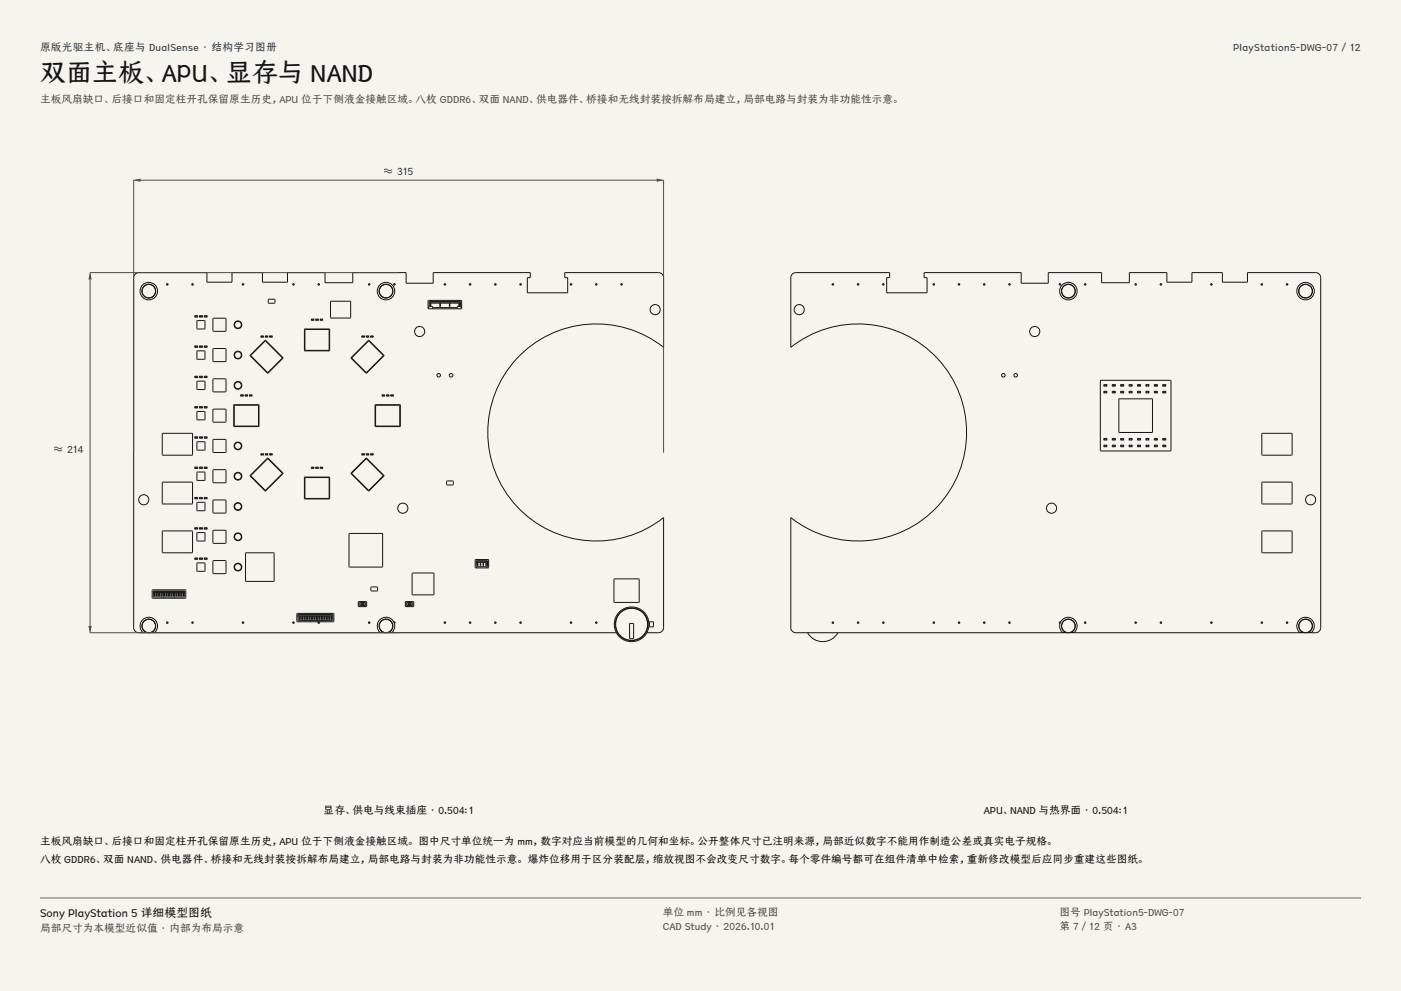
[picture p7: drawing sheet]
<svg xmlns="http://www.w3.org/2000/svg" width="420mm" height="297mm" viewBox="0 0 420 297" stroke-linecap="round" stroke-linejoin="round" font-family="sans-serif">
<g fill="#f5f4ed">
<path d="M0 0h420v297h-420z"/>
<path d="M12 12h396v275h-396z"/>
</g>
<g fill="none" stroke="#141413" stroke-width=".3">
<path d="M58.4 95h.1M58.4 94.6h.9v.4h-.9zM58.5 94.6h.1M58.6 95h-.1M58.6 94.6v.4M58.6 95h.1M58.6 94.6h.1M59.1 96.1h2.3v2.5h-2.3zM59.1 94.6h.1M59.1 95h.1M59.1 94.6v.4M59.8 95h.1"/>
<path d="M59.8 94.6h.9v.4h-.9zM60 94.6h.1M60 95h.1M60 94.6v.4M60.5 94.6h.1M60.5 95h.1M60.5 94.6v.4M61.2 95h.1M61.2 95v-.4h.9v.4M61.2 95h.9M61.4 94.6h.1M61.4 95h.1"/>
<path d="M61.4 94.6v.4M61.9 94.6h.1M61.9 95h.1M61.9 94.6v.4M62.1 95h.1M63.9 95.4h3.8v3.8h-3.8zM80.5 89.7h1.9v1.1h-1.9zM91.3 98.6h7.5v6.5h-7.5zM91.4 98.8h7.2v6.2h-7.2zM93.4 96h.1M93.4 95.7v.3M93.4 95.6v.1"/>
<path d="M93.4 95.6l.7 .1v.3h-.7M93.5 95.6v.1M93.5 96h.1M93.5 95.7v.3M93.9 95.6l.1 .1M94 96h-.1M94 96h.1M94 95.7v.3M94 95.6v.1M94.7 96h.1M94.7 95.7v.3M94.7 95.6v.1"/>
<path d="M94.7 96h.7M94.7 95.6h.7M94.8 95.6v.1M94.8 96h.1M94.8 95.7v.3M95.2 95.6l.1 .1M95.3 96h-.1M95.3 96h.1M95.3 95.7v.3M95.3 95.6v.1M95.4 95.6v.1M95.4 96h.1"/>
<path d="M95.4 95.7v.3M96 96h.1M96 95.7v.3M96 95.6v.1M96 95.6l.7 .1v.3h-.7M96.1 95.6v.1M96.1 96h.1M96.1 95.7v.3M96.6 95.6v.1M96.6 96h.1M96.6 95.7v.3M99.1 90.3h6v5h-6z"/>
<path d="M128.4 90.1l9.9-.1 .1 2.4-9.9 .1zM128.7 91.8l.1-1.4h9.2l.1 1.4M128.7 90.8h9.3M128.7 90.6h9.3M129 91.8h-.5v.7M129.1 90.9v1M129.1 90.9h.1M129.2 91.9h-.1M129.2 91.8h.4v.7M129.2 90.9v1M129.6 92.2h7.5M132 90.9v1"/>
<path d="M132 90.9h.1M132 91.9h.1M134.7 91.9h.1M134.7 90.9v1M134.7 90.9h.1M137.6 91.9h.1M137.6 91.8h-.5v.7M137.6 90.9v1M137.6 90.9h.1M137.7 90.9h.1M137.7 91.9h.1M137.7 91.8h.5v.7"/>
<path d="M137.7 90.9v1M58.4 113.2h.1M58.4 104.1h.1M58.4 103.7v.4M58.4 112.8v.4M58.4 112.8h.1M58.4 112.8h.9v.4h-.9M58.4 103.7h.1M58.4 103.7h.9v.4h-.9M58.5 112.8h.1M58.5 103.7h.1M58.6 113.2h-.1"/>
<path d="M58.6 104.1h-.1M58.6 103.7v.4M58.6 112.8v.4M58.6 113.1v.1M58.6 104.1h.1M58.6 112.8h.1M58.6 103.7h.1M59.1 114.3h2.3v2.4h-2.3zM59.1 105.2h2.3v2.4h-2.3zM59.1 112.8h.1M59.1 103.7h.1M59.1 113.1v.1"/>
<path d="M59.1 104.1h.1M59.1 113.2h.1M59.1 103.7v.4M59.1 112.8v.4M59.8 113.2h.1M59.8 104.1h.1M59.8 103.7v.4M59.8 112.8v.4M59.8 112.8h.1M59.8 112.8h.9v.4h-.9M59.8 103.7h.1M59.8 103.7h.9v.4h-.9"/>
<path d="M60 112.8h.1M60 103.7h.1M60 113.2h.1M60 104.1h.1M60 103.7v.4M60 112.8v.4M60 113.1v.1M60.5 112.8h.1M60.5 103.7h.1M60.5 113.1v.1M60.5 104.1h.1M60.5 113.2h.1"/>
<path d="M60.5 103.7v.4M60.5 112.8v.4M61.2 113.2h.1M61.2 104.1h.1M61.2 103.7v.4M61.2 112.8v.4M61.2 112.8h.1M61.2 103.7h.1M61.2 113.2h.9M61.2 112.8h.9M61.2 104.1h.9M61.2 103.7h.9"/>
<path d="M61.4 112.8h.1M61.4 103.7h.1M61.4 113.2h.1M61.4 104.1h.1M61.4 103.7v.4M61.4 112.8v.4M61.4 113.1v.1M61.9 112.8h.1M61.9 103.7h.1M61.9 113.1v.1M61.9 104.1h.1M61.9 113.2h.1"/>
<path d="M61.9 103.7v.4M61.9 112.8v.4M62.1 112.8h.1M62.1 103.7h.1M62.1 113.2h.1M62.1 104.1h.1M62.1 103.7v.4M62.1 112.8v.4M63.9 113.6h3.8v3.8h-3.8zM63.9 104.5h3.8v3.8h-3.8zM72.2 118.7h.1M72.2 118.4v.3"/>
<path d="M72.2 118.3v.1M72.2 118.7h.7M72.2 118.3h.7M72.3 118.7h.1M72.3 118.4v.3M72.3 118.3v.1M72.8 118.3v.1M72.8 118.7h.1M72.8 118.4v.3M72.9 118.3v.1M72.9 118.7h.1M72.9 118.4v.3"/>
<path d="M73.5 118.3h.7v.4h-.7zM73.6 118.3v.1M73.6 118.7h.1M73.6 118.4v.3M73.7 118.3l-.1 .1M74.1 118.3v.1M74.1 118.7h.1M74.1 118.4v.3M74.8 118.7h.1M74.8 118.4v.3M74.8 118.3v.1M74.8 118.7h.7"/>
<path d="M74.8 118.3h.7M74.9 118.7h.1M74.9 118.4v.3M75 118.3l-.1 .1M75 106.5l4.6-4.5 5.3 5.3-4.6 4.6zM75.4 118.3v.1M75.4 118.7h.1M75.4 118.4v.3M75.5 118.3v.1M75.5 118.7h.1M75.5 118.4v.3M78.2 101h.1"/>
<path d="M78.2 101v-.3h.8v.3M78.2 101h.8M78.3 100.7h.1M78.4 101h-.1M78.4 100.7v.3M78.4 101h.1M78.4 100.7h.1M78.8 100.7h.1M78.8 101h.1M78.8 100.7v.3M78.9 100.7h-.1M79 101h.1"/>
<path d="M79.5 102.2l5.1 5.1-4.3 4.4-5.1-5.1zM79.5 101h.1M79.5 101v-.3h.8v.3M79.5 101h.8M79.7 100.7h.1M79.7 101h.1M79.7 100.7v.3M80.1 100.7h.1M80.1 101h.1M80.2 101h.1M80.2 100.7v.3M80.2 100.7h.1"/>
<path d="M80.3 101h.1M80.8 101h.1M80.8 101l.1-.3h.7v.3M80.9 101h.7M81 100.7h.1M81 101h.1M81 100.7v.3M81.4 100.7h.1M81.5 101h-.1M81.5 101h.1M81.5 100.7v.3M81.5 100.7h.1"/>
<path d="M81.6 101h.1M105.2 107.2l5.3-5.2 4.6 4.6-5.3 5.3zM108.5 100.7h.7v.3h-.7zM108.6 100.7h.1M108.6 101h.1M108.6 100.7v.3M108.7 100.7h-.1M109.1 100.7h.1M109.1 101h.1M109.1 100.7v.3M109.8 101h.1M109.8 101v-.3h.7v.3"/>
<path d="M109.8 101h.7M109.9 101h.1M110 100.7l-.1 .3M110.4 100.7v.3M110.4 101h.1M110.5 102.2l4.4 4.4-5.1 5.1-4.4-4.4zM110.5 101h.1M111.1 100.7h.8v.3h-.8zM111.2 100.7h.1M111.2 101h.1M111.2 100.7v.3M111.3 100.7h-.1"/>
<path d="M111.7 100.7h.1M111.7 101h.1M111.7 100.7v.3M114.5 118.7h.1M114.5 118.4v.3M114.5 118.3v.1M114.5 118.7h.8M114.5 118.3h.8M114.7 118.3v.1M114.7 118.7h.1M114.7 118.4v.3M115.1 118.3v.1"/>
<path d="M115.1 118.7h.1M115.2 118.7h.1M115.2 118.4v.3M115.2 118.3v.1M115.3 118.3v.1M115.3 118.7h.1M115.3 118.4v.3M115.8 118.7h.1M115.8 118.4v.3M115.9 118.3l-.1 .1M115.9 118.7h.7M115.9 118.3h.7"/>
<path d="M116 118.3v.1M116 118.7h.1M116 118.4v.3M116.4 118.3l.1 .1M116.5 118.7h-.1M116.5 118.7h.1M116.5 118.4v.3M116.5 118.3v.1M116.6 118.3v.1M116.6 118.7h.1M116.6 118.4v.3M117.2 118.7h.1"/>
<path d="M117.2 118.4v.3M117.2 118.3v.1M117.2 118.7h.7M117.2 118.3h.7M117.3 118.3v.1M117.3 118.7h.1M117.3 118.4v.3M117.7 118.3l.1 .1M117.8 118.7h-.1M117.8 118.7h.1M117.8 118.4v.3M117.8 118.3v.1"/>
<path d="M117.9 118.3v.1M117.9 118.7h.1M117.9 118.4v.3M48.7 129.9h9v6.5h-9zM58.4 131.3h.1M58.4 122.2h.1M58.4 121.9v.3M58.4 130.9v.4M58.4 130.9h.1M58.4 130.9h.9v.4h-.9M58.4 121.8v.1M58.4 121.8l.9 .1v.3h-.9"/>
<path d="M58.5 130.9h.1M58.5 121.8l.1 .1M58.6 131.3h-.1M58.6 122.2h-.1M58.6 121.9v.3M58.6 130.9v.4M58.6 131.3h.1M58.6 122.2h.1M58.6 130.9v.1M58.6 121.8v.1M59.1 132.4h2.3v2.5h-2.3zM59.1 123.3h2.3v2.5h-2.3z"/>
<path d="M59.1 130.9v.1M59.1 121.8v.1M59.1 131.3h.1M59.1 122.2h.1M59.1 121.9v.3M59.1 130.9v.4M59.1 130.9h.1M59.8 131.3h.1M59.8 122.2h.1M59.8 121.9v.3M59.8 130.9v.4M59.8 130.9h.1"/>
<path d="M59.8 130.9h.9v.4h-.9M59.8 121.8v.1M59.8 121.8l.9 .1v.3h-.9M60 130.9h.1M60 121.8v.1M60 131.3h.1M60 122.2h.1M60 121.9v.3M60 130.9v.4M60 130.9v.1M60.5 130.9v.1M60.5 121.8v.1"/>
<path d="M60.5 131.3h.1M60.5 122.2h.1M60.5 121.9v.3M60.5 130.9v.4M60.5 130.9h.1M61.2 131.3h.1M61.2 122.2h.1M61.2 121.9v.3M61.2 130.9v.4M61.2 130.9h.1M61.2 121.8v.1M61.2 131.3h.9"/>
<path d="M61.2 130.9h.9M61.2 122.2h.9M61.2 121.8h.9M61.4 130.9h.1M61.4 121.8v.1M61.4 131.3h.1M61.4 122.2h.1M61.4 121.9v.3M61.4 130.9v.4M61.4 130.9v.1M61.9 130.9v.1M61.9 121.8v.1"/>
<path d="M61.9 131.3h.1M61.9 122.2h.1M61.9 121.9v.3M61.9 130.9v.4M61.9 130.9h.1M62.1 130.9h.1M62.1 121.8v.1M62.1 131.3h.1M62.1 122.2h.1M62.1 121.9v.3M62.1 130.9v.4M63.9 131.8h3.8v3.7h-3.8z"/>
<path d="M63.9 122.7h3.8v3.8h-3.8zM70.1 121.3h7.5v6.5h-7.5zM70.3 121.5h7.2v6.2h-7.2zM78.2 136.3h.1M78.2 136v.3M78.2 136h.1M78.2 136.3h.8M78.2 136h.8M78.3 136h.1M78.4 136.3h-.1M78.4 136v.3M78.4 136.3h.1"/>
<path d="M78.4 136h.1M78.8 136h.1M78.8 136.3h.1M78.8 136v.3M78.9 136h-.1M79 136h.1M79 136.3h.1M79 136v.3M79.5 136.3h.1M79.5 136v.3M79.5 136h.1M79.5 136.3h.8"/>
<path d="M79.5 136h.8M79.7 136h.1M79.7 136.3h.1M79.7 136v.3M80.1 136h.1M80.1 136.3h.1M80.2 136.3h.1M80.2 136v.3M80.2 136h.1M80.2 137.5l4.4 4.4-5 5.1-4.4-4.4zM80.2 137.3l4.7 4.6-5.3 5.3-4.7-4.6zM80.3 136h.1"/>
<path d="M80.3 136.3h.1M80.3 136v.3M80.8 136.3h.1M80.8 136v.3M80.9 136h-.1M80.9 136.3h.7M80.9 136h.7M81 136h.1M81 136.3h.1M81 136v.3M81.4 136h.1M81.5 136.3h-.1"/>
<path d="M81.5 136.3h.1M81.5 136v.3M81.5 136h.1M81.6 136h.1M81.6 136.3h.1M81.6 136v.3M108.5 136h.7v.3h-.7zM108.6 136h.1M108.6 136.3h.1M108.6 136v.3M108.7 136h-.1M109.1 136h.1"/>
<path d="M109.1 136.3h.1M109.1 136v.3M109.8 137.3l5.3 5.3-4.6 4.6-5.3-5.3zM109.8 136.3h.1M109.8 136v.3M109.8 136h.1M109.8 136.3h.7M109.8 136h.7M109.9 136v.3M109.9 136.3h.1M110 136h-.1M110.4 136h.1"/>
<path d="M110.4 136.3h.1M110.4 136v.3M110.5 136h.1M110.5 136.3h.1M110.5 136v.3M111.1 136h.8v.3h-.8zM111.2 136h.1M111.2 136.3h.1M111.2 136v.3M111.3 136h-.1M111.7 136h.1M111.7 136.3h.1"/>
<path d="M111.7 136v.3M112.5 121.3h7.5v6.5h-7.5zM112.6 121.5h7.2v6.2h-7.2zM48.7 159.2h9v6.4h-9zM48.7 144.5h9v6.5h-9zM58.4 158.2h.9v.4h-.9zM58.4 149.1h.9v.4h-.9zM58.4 140.4h.1M58.4 140v.4M58.4 158.2h.1M58.4 149.1h.1M58.4 140h.1"/>
<path d="M58.4 140h.9v.4h-.9M58.5 158.2h.1M58.5 149.1h.1M58.5 140h.1M58.6 158.5l-.1 .1M58.6 149.5h-.1M58.6 140.4h-.1M58.6 140v.4M58.6 149.1v.4M58.6 158.2v.3M58.6 158.5v.1M58.6 149.5h.1"/>
<path d="M58.6 140.4h.1M58.6 158.2h.1M58.6 149.1h.1M58.6 140h.1M59.1 159.6h2.3v2.5h-2.3zM59.1 150.6h2.3v2.4h-2.3zM59.1 141.5h2.3v2.5h-2.3zM59.1 158.2h.1M59.1 149.1h.1M59.1 140h.1M59.1 158.5v.1M59.1 149.5h.1"/>
<path d="M59.1 140.4h.1M59.1 140v.4M59.1 149.1v.4M59.1 158.2v.3M59.8 158.2h.9v.4h-.9zM59.8 149.1h.9v.4h-.9zM59.8 140.4h.1M59.8 140v.4M59.8 158.2h.1M59.8 149.1h.1M59.8 140h.1M59.8 140h.9v.4h-.9"/>
<path d="M60 158.2h.1M60 149.1h.1M60 140h.1M60 158.5v.1M60 149.5h.1M60 140.4h.1M60 140v.4M60 149.1v.4M60 158.2v.3M60.5 158.2h.1M60.5 149.1h.1M60.5 140h.1"/>
<path d="M60.5 158.5v.1M60.5 149.5h.1M60.5 140.4h.1M60.5 140v.4M60.5 149.1v.4M60.5 158.2v.3M61.2 158.2v.4h.9v-.4M61.2 149.1v.4h.9v-.4M61.2 140.4h.1M61.2 140v.4M61.2 158.2h.1M61.2 149.1h.1"/>
<path d="M61.2 140h.1M61.2 158.2h.9M61.2 149.1h.9M61.2 140.4h.9M61.2 140h.9M61.4 158.2h.1M61.4 149.1h.1M61.4 140h.1M61.4 158.5v.1M61.4 149.5h.1M61.4 140.4h.1M61.4 140v.4"/>
<path d="M61.4 149.1v.4M61.4 158.2v.3M61.9 158.2h.1M61.9 149.1h.1M61.9 140h.1M61.9 158.5v.1M61.9 149.5h.1M61.9 140.4h.1M61.9 140v.4M61.9 149.1v.4M61.9 158.2v.3M62.1 158.2h.1"/>
<path d="M62.1 149.1h.1M62.1 140h.1M62.1 140.4h.1M62.1 140v.4M63.9 159h3.8v3.8h-3.8zM63.9 149.9h3.8v3.8h-3.8zM63.9 140.8h3.8v3.8h-3.8zM91.3 143h7.5v6.5h-7.5zM91.4 143.2h7.2v6.2h-7.2zM93.4 140.4h.1M93.4 140h.7v.4h-.7zM93.5 140h.1"/>
<path d="M93.5 140.4h.1M93.5 140v.4M93.5 140.3v.1M93.5 140v.1M93.9 140l.1 .1M94 140.3l-.1 .1M94 140.4h.1M94 140v.4M94 140h.1M94.7 140.4h.1M94.7 140.4v-.4h.7v.4M94.7 140.4h.7"/>
<path d="M94.8 140.3v.1M94.8 140v.4M95.2 140l.1 .1M95.3 140.3l-.1 .1M95.3 140.4h.1M95.3 140v.4M95.3 140h.1M95.4 140.4h.1M96 140.4h.1M96 140h.7v.4h-.7zM96.1 140h.1M96.1 140.4h.1"/>
<path d="M96.1 140v.4M96.1 140.3v.1M96.1 140v.1M96.6 140v.1M96.6 140.3v.1M96.6 140.4h.1M96.6 140v.4M96.6 140h.1M104.7 159.9h10v10h-10zM105.5 141.8l4.3-4.3 5.1 5.1-4.4 4.4zM133.9 144.2h1.9v1.1h-1.9zM45.7 176.8h9.9l.1 2.3-9.9 .2z"/>
<path d="M46 177.1h9.3l.1 1.8h-9.4zM46 177.3v.3h9.3v-.3M46 177.3h.1M46 177.3h9.3M46.3 178.6v.1M46.3 177.6v1M46.3 178.7h.1M46.4 177.6v1M46.4 178.6v.1M46.8 177.6v1.1l.1-1.1M47.3 178.6v.1M47.3 177.6v1"/>
<path d="M47.3 178.7h.1M47.4 177.6l.1 1M47.5 178.6l-.1 .1M47.8 178.6v.1M47.8 177.6v1M47.8 178.7h.1M47.9 177.6l.1 1M48 178.6l-.1 .1M48.3 178.6v.1M48.3 177.6v1M48.5 177.6l-.2 1.1M48.8 177.6l.2 1.1"/>
<path d="M49 177.6v1M49 178.6v.1M49 178.9v.4M49.3 178.6v.1M49.3 177.6v1M49.3 178.7h.2M49.5 177.6v1M49.5 178.6v.1M49.8 178.6v.1M49.8 177.6v1M49.8 178.7h.2M50 177.6v1"/>
<path d="M50 178.6v.1M50.3 178.6v.1M50.3 177.6v1M50.5 177.6l-.2 1.1M50.9 177.6l.1 1.1M51 177.6v1M51 178.6v.1M51.3 178.6l.1 .1M51.4 177.6l-.1 1M51.4 178.7h.1M51.5 177.6v1M51.5 178.6v.1"/>
<path d="M51.8 178.6l.1 .1M51.9 177.6l-.1 1M51.9 178.7h.1M52 177.6v1M52 178.6v.1M52.3 178.9v.4M52.4 178.6v.1M52.4 177.6v1M52.5 177.6l-.1 1.1M52.9 178.6v.1M52.9 177.6v1M52.9 178.7h.1"/>
<path d="M53 177.6v1M53 178.6v.1M53.4 178.6v.1M53.4 177.6v1M53.4 178.7h.1M53.5 177.6v1M53.5 178.6v.1M53.9 178.6v.1M53.9 177.6v1M53.9 178.7h.1M54 177.6v1M54 178.6v.1"/>
<path d="M54.4 177.6l.1 1.1M54.5 177.6v1M54.5 178.6v.1M54.9 178.6v.1M54.9 177.6v1M54.9 178.7h.1M55 177.6v1M55 178.6v.1M55.3 177.3h.1M58.4 167.6h.1M58.4 167.2h.9v.4h-.9zM58.5 167.2h.1"/>
<path d="M58.6 167.6h-.1M58.6 167.2v.4M58.6 167.6h.1M58.6 167.2v.1M59.1 168.7h2.3v2.5h-2.3zM59.1 167.2v.1M59.1 167.6h.1M59.1 167.2v.4M59.1 167.2h.1M59.8 167.6h.1M59.8 167.2h.9v.4h-.9zM60 167.2h.1"/>
<path d="M60 167.6h.1M60 167.2v.4M60 167.2v.1M60.5 167.2v.1M60.5 167.6h.1M60.5 167.2v.4M60.5 167.2h.1M61.2 167.6h.1M61.2 167.6v-.4h.9v.4M61.2 167.6h.9M61.4 167.2h.1M61.4 167.6h.1"/>
<path d="M61.4 167.2v.4M61.4 167.2v.1M61.9 167.2v.1M61.9 167.6h.1M61.9 167.2v.4M61.9 167.2h.1M62.1 167.6h.1M63.9 168.1h3.8v3.8h-3.8zM73.7 165.7h8.4v8.5h-8.4zM111.2 176h1.9v1.1h-1.9zM123.6 171.8h6.4v6.4h-6.4zM142.5 167.7h3.9v2.5h-3.9z"/>
<path d="M142.8 168.1h3.3v1.7h-3.3zM142.8 168.2h3.3v.3h-3.2zM142.9 169.9v.3M143.1 168.6v1l.2-1M143.1 168.6h.1M143.3 168.6h.1M144 168.6v1l.1-1M144 168.6h.1M144.1 168.6h.1M144.8 168.6v1l.2-1M144.8 168.6h.1M144.9 168.6h.1"/>
<path d="M145.7 168.6v1l.1-1M145.8 168.6h.1M146 169.9v.3M184.1 173.5h7.5v7h-7.5zM42.6 185.9a2.62 2.62 0 0 1 3.8-.2 2.62 2.62 0 0 1 0 3.8h-1a2.07 2.07 0 0 0 .9-3.1 2.07 2.07 0 0 0-3.3 0 2.07 2.07 0 0 0 .8 3.1h-1a2.62 2.62 0 0 1-.2-3.6zM89 183.9l10.9-.1 .2 2.4-11 .1zM89.4 184.2h10.3v1.7l-10.3 .1zM89.8 184.7v1M89.8 184.7h.1M89.8 185.7h.1M90.2 185.7h.1M90.2 184.7v1"/>
<path d="M90.2 184.7h.1M90.3 184.7h.1M90.3 185.7h.1M90.3 184.7v1M90.7 185.7h.1M90.7 184.7v1M90.7 184.7h.1M90.8 184.7h.1M90.8 185.7h.1M90.8 184.7v1M91.2 185.7h.1M91.2 184.7v1"/>
<path d="M91.2 184.7h.1M91.8 184.7v1M91.8 184.7h.1M91.8 185.7h.1M92.2 185.7h.1M92.2 184.7v1M92.2 184.7h.1M92.3 184.7h.1M92.3 185.7h.1M92.3 184.7v1M92.7 185.7h.1M92.7 184.7v1"/>
<path d="M92.7 184.7h.1M92.8 184.7h.1M92.8 185.7h.1M92.8 184.7v1M92.9 186v.3M93.2 185.7h.1M93.2 184.7v1M93.2 184.7h.1M93.7 185.7h.1M93.7 184.7v1M93.7 184.7h.1M93.8 184.7h.1"/>
<path d="M93.9 185.7h-.1M93.9 184.7v1M94.2 185.7h.1M94.2 184.7v1M94.2 184.7h.1M94.3 184.7h.1M94.4 185.7h-.1M94.4 184.7v1M94.7 185.7h.1M94.7 184.7v1M94.7 184.7h.1M94.8 184.7h.1"/>
<path d="M94.9 185.7h-.1M94.9 184.7v1M95.4 184.7v1M95.4 184.7h.1M95.4 185.7h.1M95.7 185.7h.1M95.7 184.7v1M95.7 184.7h.1M95.7 185.7h.2M95.7 184.7h.2M95.9 184.7h.1M95.9 185.7h.1"/>
<path d="M95.9 184.7v1M96.2 186v.3M96.2 185.7h.1M96.2 184.7v1M96.2 184.7h.1M96.2 185.7h.2M96.2 184.7h.2M96.4 184.7h.1M96.4 185.7h.1M96.4 184.7v1M96.7 185.7h.1M96.7 184.7v1"/>
<path d="M96.7 184.7h.1M97.4 184.7v1M97.4 184.7h.1M97.4 185.7h.1M97.7 185.7h.1M97.7 184.7v1M97.8 184.7h-.1M97.8 185.7h.1M97.8 184.7h.1M97.9 184.7h.1M97.9 185.7h.1M97.9 184.7v1"/>
<path d="M98.2 185.7h.1M98.2 184.7v1M98.3 184.7h-.1M98.3 185.7h.1M98.3 184.7h.1M98.4 184.7h.1M98.4 185.7h.1M98.4 184.7v1M98.7 185.7h.1M98.7 184.7v1M98.8 184.7h-.1M98.8 184.7v1"/>
<path d="M99.4 184.7v1M99.4 184.7h.1M99.4 185.7h.1M99.7 184.4h-10.3M99.7 184.4h.1M99.7 184.4v.3l-10.3-.1M107.4 180.3h2.5v1.5h-2.5zM107.7 180.6h1.9v.9h-1.9zM107.9 181.5v.3M108.2 181.3v.1M108.2 180.8v.5M108.2 180.7v.1"/>
<path d="M108.2 181.4h.1M108.2 180.7h.1M108.3 180.7v.1M108.3 181.3v.1M108.3 180.8v.5M108.6 181.3v.1M108.6 180.8v.5M108.6 180.7v.1M108.6 181.4h.1M108.6 180.7h.1M108.7 180.7v.1M108.7 181.3v.1"/>
<path d="M108.7 180.8v.5M109 181.3v.1M109 180.8v.5M109 180.7v.1M109 181.4h.1M109 180.7h.1M109.1 180.7v.1M109.1 181.3v.1M109.1 180.8v.5M109.4 181.5v.3M113.8 185.9a2.62 2.62 0 0 1 3.7-.2 2.62 2.62 0 0 1 0 3.8h-1a2.07 2.07 0 0 0 .9-3.1 2.07 2.07 0 0 0-3.3 0 2.07 2.07 0 0 0 .8 3.1h-1a2.62 2.62 0 0 1-.1-3.6zM118.1 186.4l.4 .2-.3 .2"/>
<path d="M121.6 180.3h2.4v1.5h-2.4zM121.8 180.6h1.9v.9h-1.9zM122 181.5v.3M122.3 181.3v.1M122.3 180.8v.5M122.3 180.7v.1M122.3 180.7v.7M122.7 181.3v.1M122.7 180.8v.5M122.7 180.7v.1M122.7 181.4h.1M122.7 180.7h.1"/>
<path d="M122.8 180.7v.1M122.8 181.3v.1M122.8 180.8v.5M123.1 181.3v.1M123.1 180.8v.5M123.1 180.7v.1M123.1 181.4h.1M123.1 180.7h.1M123.2 180.7v.1M123.2 181.3v.1M123.2 180.8v.5M123.6 181.5v.3"/>
<path d="M184.8 189.6h-143.2a1.51 1.51 0 0 1-1.5-1.5v-104.9a1.51 1.51 0 0 1 1.5-1.5h20.4v2.9h7.5v-2.9h9.2v2.9h7.5v-2.9h11.2v3h8.4v-3h15.9v3.2h8.2v-3.2h29.1v1.5h-.9v4.6h12.1v-4.6h-.9v-1.5h28.1a1.51 1.51 0 0 1 1.5 1.5v20.9a32.5 32.5 0 0 0-44 3.4 32.5 32.5 0 0 0 0 44.2 32.5 32.5 0 0 0 44 3.4v33a1.51 1.51 0 0 1-1.5 1.5h-3.5M188.8 186.9h1.2l-.1 4.5-1.2-.1zM194.7 186.4h1.2v1.4h-1.2z"/>
<circle cx="44.6" cy="87.3" r="2.63"/>
<circle cx="44.6" cy="87.2" r="2.07"/>
<circle cx="44.6" cy="87.2" r="2.02"/>
<circle cx="50.2" cy="85.2" r=".23"/>
<circle cx="57.7" cy="85.2" r=".23"/>
<circle cx="71.3" cy="97.3" r="1.16"/>
<circle cx="71.3" cy="97.3" r="1.01"/>
<circle cx="72.9" cy="85.2" r=".23"/>
<circle cx="88" cy="85.2" r=".23"/>
<circle cx="95.5" cy="85.2" r=".23"/>
<circle cx="110.7" cy="85.2" r=".23"/>
<circle cx="115.7" cy="87.3" r="2.63"/>
<circle cx="115.7" cy="87.2" r="2.07"/>
<circle cx="115.7" cy="87.2" r="2.02"/>
<circle cx="118.2" cy="85.2" r=".23"/>
<circle cx="125.8" cy="99.4" r="1.52"/>
<circle cx="133.4" cy="85.2" r=".23"/>
<circle cx="140.9" cy="85.2" r=".23"/>
<circle cx="148.5" cy="85.2" r=".23"/>
<circle cx="156.1" cy="85.2" r=".23"/>
<circle cx="171.2" cy="85.2" r=".23"/>
<circle cx="178.8" cy="85.2" r=".23"/>
<circle cx="186.3" cy="85.2" r=".23"/>
<circle cx="196.4" cy="92.8" r="1.52"/>
<circle cx="71.3" cy="115.5" r="1.16"/>
<circle cx="71.3" cy="106.4" r="1.16"/>
<circle cx="71.3" cy="106.4" r="1.01"/>
<circle cx="71.3" cy="115.5" r="1.01"/>
<circle cx="131.5" cy="112.5" r=".53"/>
<circle cx="135.2" cy="112.5" r=".53"/>
<circle cx="71.3" cy="133.6" r="1.16"/>
<circle cx="71.3" cy="133.6" r="1.01"/>
<circle cx="43.1" cy="149.8" r="1.52"/>
<circle cx="71.3" cy="151.8" r="1.16"/>
<circle cx="71.3" cy="142.7" r="1.16"/>
<circle cx="71.3" cy="142.7" r="1.01"/>
<circle cx="71.3" cy="151.8" r="1.01"/>
<circle cx="120.8" cy="152.3" r="1.52"/>
<circle cx="71.3" cy="170" r="1.16"/>
<circle cx="71.3" cy="160.9" r="1.16"/>
<circle cx="71.3" cy="170" r="1.01"/>
<circle cx="71.3" cy="160.9" r="1.01"/>
<circle cx="44.6" cy="187.6" r="2.02"/>
<circle cx="50.2" cy="186.6" r=".23"/>
<circle cx="57.7" cy="186.6" r=".23"/>
<circle cx="72.9" cy="186.6" r=".23"/>
<circle cx="88" cy="186.6" r=".23"/>
<circle cx="95.5" cy="186.6" r=".23"/>
<circle cx="110.7" cy="186.6" r=".23"/>
<circle cx="115.7" cy="187.6" r="2.02"/>
<circle cx="133.4" cy="186.6" r=".23"/>
<circle cx="140.9" cy="186.6" r=".23"/>
<circle cx="148.5" cy="186.6" r=".23"/>
<circle cx="156.1" cy="186.6" r=".23"/>
<circle cx="171.2" cy="186.6" r=".23"/>
<circle cx="178.8" cy="186.6" r=".23"/>
<circle cx="189.3" cy="187.1" r="5.2"/>
<circle cx="189.3" cy="187.1" r="4.9"/>
<circle cx="189.3" cy="187.1" r="4.8"/>
</g>
<path d="M40.1 135.7v-81.7h158.8v81.7" fill="none" stroke="#504e49" stroke-width=".3"/>
<g fill="#504e49">
<path d="M40.1 54l2-.5v1z"/>
<path d="M196.9 53.5l2 .5-2 .5z"/>
</g>
<path d="M119.5 81.7h-92.5v107.9h92.5" fill="none" stroke="#504e49" stroke-width=".3"/>
<g fill="#504e49">
<path d="M27 81.7l.5 2h-1z"/>
<path d="M26.5 187.6h1l-.5 2z"/>
</g>
<g fill="none" stroke="#141413" stroke-width=".3">
<path d="M237.7 82l.9-.3h28.1v1.5h-.9v4.6h12.1v-4.6h-.9v-1.5h29.1v3.2h8.2v-3.2h15.9v3h8.4v-3h11.2v2.9h7.5v-2.9h9.2v2.9h7.5v-2.9h20.4a1.51 1.51 0 0 1 1.5 1.5v104.9a1.51 1.51 0 0 1-1.5 1.5h-155.8a1.51 1.51 0 0 1-1.5-1.5v-33a32.5 32.5 0 0 0 44-3.4 32.5 32.5 0 0 0 0-44.2 32.5 32.5 0 0 0-44-3.4v-20.9zM329.9 114h21.1v21.1h-21.1zM330.9 117.3h.9v.4h-.9zM330.9 115.3h.9v.4h-.9zM331.1 117.3h.1M331.1 115.3h.1M331.1 117.7h.1M331.1 115.7h.1M331.1 115.3v.4M331.1 117.3v.4M331.6 117.3h.1M331.6 115.3h.1"/>
<path d="M331.7 117.7h-.1M331.7 115.7h-.1M331.7 117.7h.1M331.7 115.7h.1M331.7 115.3v.4M331.7 117.3v.4M331.7 117.3h.1M331.7 115.3h.1M333.4 117.7h.1M333.4 115.7h.1M333.4 115.3v.4M333.4 117.3v.4"/>
<path d="M333.5 117.3h-.1M333.5 115.3h-.1M333.5 117.7h.8M333.5 117.3h.8M333.5 115.7h.8M333.5 115.3h.8M333.6 117.3h.1M333.6 115.3h.1M333.6 117.7h.1M333.6 115.7h.1M333.6 115.3v.4M333.6 117.3v.4"/>
<path d="M334.2 117.3h.1M334.2 115.3h.1M334.2 117.7h.1M334.2 115.7h.1M334.2 115.3v.4M334.2 117.3v.4M334.3 117.3h.1M334.3 115.3h.1M334.4 117.7h-.1M334.4 115.7h-.1M334.4 115.3v.4M334.4 117.3v.4"/>
<path d="M335.4 119.5h10.1v10.1h-10.1zM336 117.7h.1M336 115.7h.1M336 115.3v.4M336 117.3v.4M336 117.3h.1M336 115.3h.1M336 117.7h.9M336 117.3h.9M336 115.7h.9M336 115.3h.9M336.1 115.3v.4"/>
<path d="M336.1 117.3v.4M336.1 117.7h.1M336.1 115.7h.1M336.2 117.3h-.1M336.2 115.3h-.1M336.7 117.3h.1M336.7 115.3h.1M336.7 117.7h.1M336.7 115.7h.1M336.7 115.3v.4M336.7 117.3v.4M336.9 117.3h.1"/>
<path d="M336.9 115.3h.1M336.9 117.7h.1M336.9 115.7h.1M336.9 115.3v.4M336.9 117.3v.4M338.5 117.3h.9v.4h-.9zM338.5 115.3h.9v.4h-.9zM338.6 117.3h.1M338.6 115.3h.1M338.7 117.7h-.1M338.7 115.7h-.1M338.7 115.3v.4"/>
<path d="M338.7 117.3v.4M338.7 117.7h.1M338.7 115.7h.1M338.7 117.3h.1M338.7 115.3h.1M339.2 117.3h.1M339.2 115.3h.1M339.2 117.7h.1M339.2 115.7h.1M339.2 115.3v.4M339.2 117.3v.4M341 117.7h.1"/>
<path d="M341 115.7h.1M341 115.3v.4M341 117.3v.4M341 117.3h.1M341 115.3h.1M341 117.7h.9M341 117.3h.9M341 115.7h.9M341 115.3h.9M341.2 117.3h.1M341.2 115.3h.1M341.2 117.7h.1"/>
<path d="M341.2 115.7h.1M341.2 115.3v.4M341.2 117.3v.4M341.7 117.3h.1M341.7 115.3h.1M341.7 117.7h.1M341.7 115.7h.1M341.8 117.7h.1M341.8 115.7h.1M341.8 115.3v.4M341.8 117.3v.4M341.8 117.3h.1"/>
<path d="M341.8 115.3h.1M341.9 117.3h.1M341.9 115.3h.1M341.9 117.7h.1M341.9 115.7h.1M341.9 115.3v.4M341.9 117.3v.4M343.5 117.7h.1M343.5 115.7h.1M343.5 115.3v.4M343.5 117.3v.4M343.5 117.3h.1"/>
<path d="M343.5 115.3h.1M343.5 117.7h.9M343.5 117.3h.9M343.5 115.7h.9M343.5 115.3h.9M343.7 115.3v.4M343.7 117.3v.4M343.7 117.7h.1M343.7 115.7h.1M343.7 117.3h.1M343.7 115.3h.1M344.2 117.3h.1"/>
<path d="M344.2 115.3h.1M344.3 117.7h-.1M344.3 115.7h-.1M344.3 117.7h.1M344.3 115.7h.1M344.3 115.3v.4M344.3 117.3v.4M344.3 117.3h.1M344.3 115.3h.1M344.4 117.3h.1M344.4 115.3h.1M344.4 117.7h.1"/>
<path d="M344.4 115.7h.1M344.4 115.3v.4M344.4 117.3v.4M346.2 117.3h.1M346.2 115.3h.1M346.2 117.7h.1M346.2 115.7h.1M346.2 115.3v.4M346.2 117.3v.4M346.3 117.3h-.1M346.3 115.3h-.1M346.8 117.3h.1"/>
<path d="M346.8 115.3h.1M346.8 117.7h.1M346.8 115.7h.1M346.8 115.3v.4M346.8 117.3v.4M346.9 117.3h.1M346.9 117.3h-.8v.4h.8M346.9 115.3h.1M346.9 115.3h-.8v.4h.8M347 117.7h-.1M347 115.7h-.1M347 115.3v.4"/>
<path d="M347 117.3v.4M348.6 117.7h.1M348.6 115.7h.1M348.6 115.3v.4M348.6 117.3v.4M348.6 117.3h.1M348.6 115.3h.1M348.6 117.7h.9M348.6 117.3h.9M348.6 115.7h.9M348.6 115.3h.9M348.7 117.3h.1"/>
<path d="M348.7 115.3h.1M348.7 117.7h.1M348.7 115.7h.1M348.7 115.3v.4M348.7 117.3v.4M348.8 117.3h-.1M348.8 115.3h-.1M349.3 117.3h.1M349.3 115.3h.1M349.3 117.7h.1M349.3 115.7h.1M349.3 115.3v.4"/>
<path d="M349.3 117.3v.4M349.5 117.3h.1M349.5 115.3h.1M349.5 117.7h.1M349.5 115.7h.1M349.5 115.3v.4M349.5 117.3v.4M330.9 133.4h.9v.5h-.9zM330.9 131.4h.9v.5h-.9zM331.1 133.4h.1M331.1 131.4h.1M331.1 133.9h.1"/>
<path d="M331.1 131.8v.1M331.1 131.4v.4M331.1 133.4v.5M331.1 133.8v.1M331.6 133.4h.1M331.6 131.4h.1M331.7 133.8l-.1 .1M331.7 131.8l-.1 .1M331.7 133.9h.1M331.7 131.8v.1M331.7 131.4v.4M331.7 133.4v.5"/>
<path d="M331.7 133.4h.1M331.7 131.4h.1M333.4 133.9h.1M333.4 131.8l.1 .1M333.4 131.4v.4M333.4 133.4v.5M333.5 133.4h-.1M333.5 131.4h-.1M333.5 133.9h.8M333.5 133.4h.8M333.5 131.9h.8M333.5 131.4h.8"/>
<path d="M333.6 133.4h.1M333.6 131.4h.1M333.6 133.9h.1M333.6 131.8v.1M333.6 131.4v.4M333.6 133.4v.5M333.6 133.8v.1M334.2 133.4h.1M334.2 131.4h.1M334.2 133.8v.1M334.2 131.8v.1M334.2 131.4v.4"/>
<path d="M334.2 133.4v.5M334.3 133.4h.1M334.3 131.4h.1M334.4 133.9h-.1M334.4 131.8l-.1 .1M334.4 131.4v.4M334.4 133.4v.5M336 133.9h.1M336 131.8v.1M336 131.4v.4M336 133.4v.5M336 133.4h.1"/>
<path d="M336 131.4h.1M336 133.9h.9M336 133.4h.9M336 131.9h.9M336 131.4h.9M336.1 133.4h.1M336.1 131.4h.1M336.1 131.4v.4M336.1 133.4v.5M336.1 133.8l.1 .1M336.1 131.8l.1 .1M336.2 133.4h-.1"/>
<path d="M336.2 131.4h-.1M336.7 133.4h.1M336.7 131.4h.1M336.7 133.8v.1M336.7 131.8v.1M336.7 133.9h.1M336.7 131.4v.4M336.7 133.4v.5M336.9 133.4h.1M336.9 131.4h.1M336.9 133.9h.1M336.9 131.8v.1"/>
<path d="M336.9 131.4v.4M336.9 133.4v.5M338.5 133.4h.9v.5h-.9zM338.5 131.4h.9v.5h-.9zM338.6 133.4h.1M338.6 131.4h.1M338.7 133.9h-.1M338.7 131.8l-.1 .1M338.7 131.4v.4M338.7 133.4v.5M338.7 133.8v.1M338.7 131.8v.1"/>
<path d="M338.7 133.4h.1M338.7 131.4h.1M339.2 133.4h.1M339.2 131.4h.1M339.2 133.8v.1M339.2 131.8v.1M339.2 133.9h.1M339.2 131.4v.4M339.2 133.4v.5M341 133.9h.1M341 131.8v.1M341 131.4v.4"/>
<path d="M341 133.4v.5M341 133.4h.1M341 131.4h.1M341 133.9h.9M341 133.4h.9M341 131.9h.9M341 131.4h.9M341.2 133.4h.1M341.2 131.4h.1M341.2 133.9h.1M341.2 131.8v.1M341.2 131.4v.4"/>
<path d="M341.2 133.4v.5M341.2 133.8v.1M341.7 133.4h.1M341.7 131.4h.1M341.7 133.8v.1M341.7 131.8v.1M341.8 133.9h.1M341.8 131.8v.1M341.8 131.4v.4M341.8 133.4v.5M341.8 133.4h.1M341.8 131.4h.1"/>
<path d="M341.9 133.4h.1M341.9 131.4h.1M341.9 133.9h.1M341.9 131.8v.1M341.9 131.4v.4M341.9 133.4v.5M343.5 133.9h.1M343.5 131.8v.1M343.5 131.4v.4M343.5 133.4v.5M343.5 133.4h.1M343.5 131.4h.1"/>
<path d="M343.5 133.9h.9M343.5 133.4h.9M343.5 131.9h.9M343.5 131.4h.9M343.7 133.4h.1M343.7 131.4h.1M343.7 131.4v.4M343.7 133.4v.5M343.7 133.8v.1M343.7 131.8v.1M344.2 133.4h.1M344.2 131.4h.1"/>
<path d="M344.3 133.8l-.1 .1M344.3 131.8l-.1 .1M344.3 133.9h.1M344.3 131.8v.1M344.3 131.4v.4M344.3 133.4v.5M344.3 133.4h.1M344.3 131.4h.1M344.4 133.4h.1M344.4 131.4h.1M344.4 133.9h.1M344.4 131.8v.1"/>
<path d="M344.4 131.4v.4M344.4 133.4v.5M346.2 133.4h.1M346.2 131.4h.1M346.2 133.9h.1M346.2 131.8v.1M346.2 131.4v.4M346.2 133.4v.5M346.2 133.8l.1 .1M346.2 131.8l.1 .1M346.3 133.4h-.1M346.3 131.4h-.1"/>
<path d="M346.8 133.4h.1M346.8 131.4h.1M346.8 133.8v.1M346.8 131.8v.1M346.8 131.4v.4M346.8 133.4v.5M346.9 133.4h.1M346.9 133.4h-.8v.5h.8M346.9 131.4h.1M346.9 131.4h-.8v.5h.8M347 133.9h-.1M347 131.8l-.1 .1"/>
<path d="M347 131.4v.4M347 133.4v.5M348.6 133.9h.1M348.6 131.8v.1M348.6 131.4v.4M348.6 133.4v.5M348.6 133.4h.1M348.6 131.4h.1M348.6 133.9h.9M348.6 133.4h.9M348.6 131.9h.9M348.6 131.4h.9"/>
<path d="M348.7 133.4h.1M348.7 131.4h.1M348.7 133.9h.1M348.7 131.8v.1M348.7 131.4v.4M348.7 133.4v.5M348.7 133.8l.1 .1M348.7 131.8l.1 .1M348.8 133.4h-.1M348.8 131.4h-.1M349.3 133.4h.1M349.3 131.4h.1"/>
<path d="M349.3 133.8v.1M349.3 131.8v.1M349.3 133.9h.1M349.3 131.4v.4M349.3 133.4v.5M349.5 133.4h.1M349.5 131.4h.1M349.5 133.9h.1M349.5 131.8v.1M349.5 131.4v.4M349.5 133.4v.5M378.3 129.9h9v6.5h-9z"/>
<path d="M378.3 159.2h9v6.4h-9zM378.3 144.5h9v6.5h-9zM242.1 189.6a5.2 5.2 0 0 0 9.1 0M317.9 186.4l-.4 .2 .3 .2M318.6 185.6a2.62 2.62 0 0 1 3.6 .3 2.62 2.62 0 0 1-.1 3.6h-1a2.07 2.07 0 0 0 .8-3.1 2.07 2.07 0 0 0-3.3 0 2.07 2.07 0 0 0 .9 3.1h-1a2.62 2.62 0 0 1 .1-3.9zM389.7 185.6a2.62 2.62 0 0 1 3.7 .3 2.62 2.62 0 0 1-.2 3.6h-1a2.07 2.07 0 0 0 .8-3.1 2.07 2.07 0 0 0-3.3 0 2.07 2.07 0 0 0 .9 3.1h-1a2.62 2.62 0 0 1 .1-3.9z"/>
<circle cx="239.6" cy="92.8" r="1.52"/>
<circle cx="249.7" cy="85.2" r=".23"/>
<circle cx="257.2" cy="85.2" r=".23"/>
<circle cx="264.8" cy="85.2" r=".23"/>
<circle cx="279.9" cy="85.2" r=".23"/>
<circle cx="287.5" cy="85.2" r=".23"/>
<circle cx="295.1" cy="85.2" r=".23"/>
<circle cx="302.6" cy="85.2" r=".23"/>
<circle cx="310.2" cy="99.4" r="1.52"/>
<circle cx="317.8" cy="85.2" r=".23"/>
<circle cx="320.3" cy="87.3" r="2.63"/>
<circle cx="320.3" cy="87.2" r="2.07"/>
<circle cx="320.3" cy="87.2" r="2.02"/>
<circle cx="325.3" cy="85.2" r=".23"/>
<circle cx="340.5" cy="85.2" r=".23"/>
<circle cx="348" cy="85.2" r=".23"/>
<circle cx="363.1" cy="85.2" r=".23"/>
<circle cx="378.3" cy="85.2" r=".23"/>
<circle cx="385.8" cy="85.2" r=".23"/>
<circle cx="391.4" cy="87.3" r="2.63"/>
<circle cx="391.4" cy="87.2" r="2.07"/>
<circle cx="391.4" cy="87.2" r="2.02"/>
<circle cx="300.8" cy="112.5" r=".53"/>
<circle cx="304.5" cy="112.5" r=".53"/>
<circle cx="315.2" cy="152.3" r="1.52"/>
<circle cx="392.9" cy="149.8" r="1.52"/>
<circle cx="249.7" cy="186.6" r=".23"/>
<circle cx="257.2" cy="186.6" r=".23"/>
<circle cx="264.8" cy="186.6" r=".23"/>
<circle cx="279.9" cy="186.6" r=".23"/>
<circle cx="287.5" cy="186.6" r=".23"/>
<circle cx="295.1" cy="186.6" r=".23"/>
<circle cx="302.6" cy="186.6" r=".23"/>
<circle cx="320.3" cy="187.6" r="2.02"/>
<circle cx="325.3" cy="186.6" r=".23"/>
<circle cx="340.5" cy="186.6" r=".23"/>
<circle cx="348" cy="186.6" r=".23"/>
<circle cx="363.1" cy="186.6" r=".23"/>
<circle cx="378.3" cy="186.6" r=".23"/>
<circle cx="385.8" cy="186.6" r=".23"/>
<circle cx="391.4" cy="187.6" r="2.02"/>
</g>
<path d="M12 269.3h396zM12 269h396v.3h-396z" fill-rule="evenodd" fill="#504e49"/>
<text font-size="7.8" fill="#141413" x="12" y="24.7">双面主板、APU、显存与 NAND</text>
<text font-size="3.5" fill="#141413" x="12" y="274.9">Sony PlayStation 5 详细模型图纸</text>
<g font-size="3.2" fill="#1b365d">
<text x="12" y="15.3">原版光驱主机、底座与 DualSense · 结构学习图册</text>
<text x="369.7" y="15.3">PlayStation5-DWG-07 / 12</text>
<text x="115.1" y="52.4">≈ 315</text>
<text x="16.1" y="135.7">≈ 214</text>
</g>
<g font-size="3.2" fill="#504e49">
<text x="12" y="30.9">主板风扇缺口、后接口和固定柱开孔保留原生历史，APU 位于下侧液金接触区域。八枚 GDDR6、双面 NAND、供电器件、桥接和无线封装按拆解布局建立，局部电路与封装为非功能性示意。</text>
<text x="198.7" y="274.5">单位 mm · 比例见各视图</text>
<text x="317.6" y="274.5">图号 PlayStation5-DWG-07</text>
<text x="12" y="279.3">局部尺寸为本模型近似值 · 内部为布局示意</text>
<text x="198.7" y="278.8">CAD Study · 2026.10.01</text>
<text x="317.6" y="278.8">第 7 / 12 页 · A3</text>
</g>
<g font-size="3.2" fill="#141413">
<text x="97.1" y="244">显存、供电与线束插座 · 0.504:1</text>
<text x="295" y="244">APU、NAND 与热界面 · 0.504:1</text>
<text x="12" y="253.3">主板风扇缺口、后接口和固定柱开孔保留原生历史，APU 位于下侧液金接触区域。 图中尺寸单位统一为 mm，数字对应当前模型的几何和坐标。公开整体尺寸已注明来源，局部近似数字不能用作制造公差或真实电子规格。</text>
<text x="12" y="258.6">八枚 GDDR6、双面 NAND、供电器件、桥接和无线封装按拆解布局建立，局部电路与封装为非功能性示意。 爆炸位移用于区分装配层，缩放视图不会改变尺寸数字。每个零件编号都可在组件清单中检索，重新修改模型后应同步重建这些图纸。</text>
</g>
</svg>
